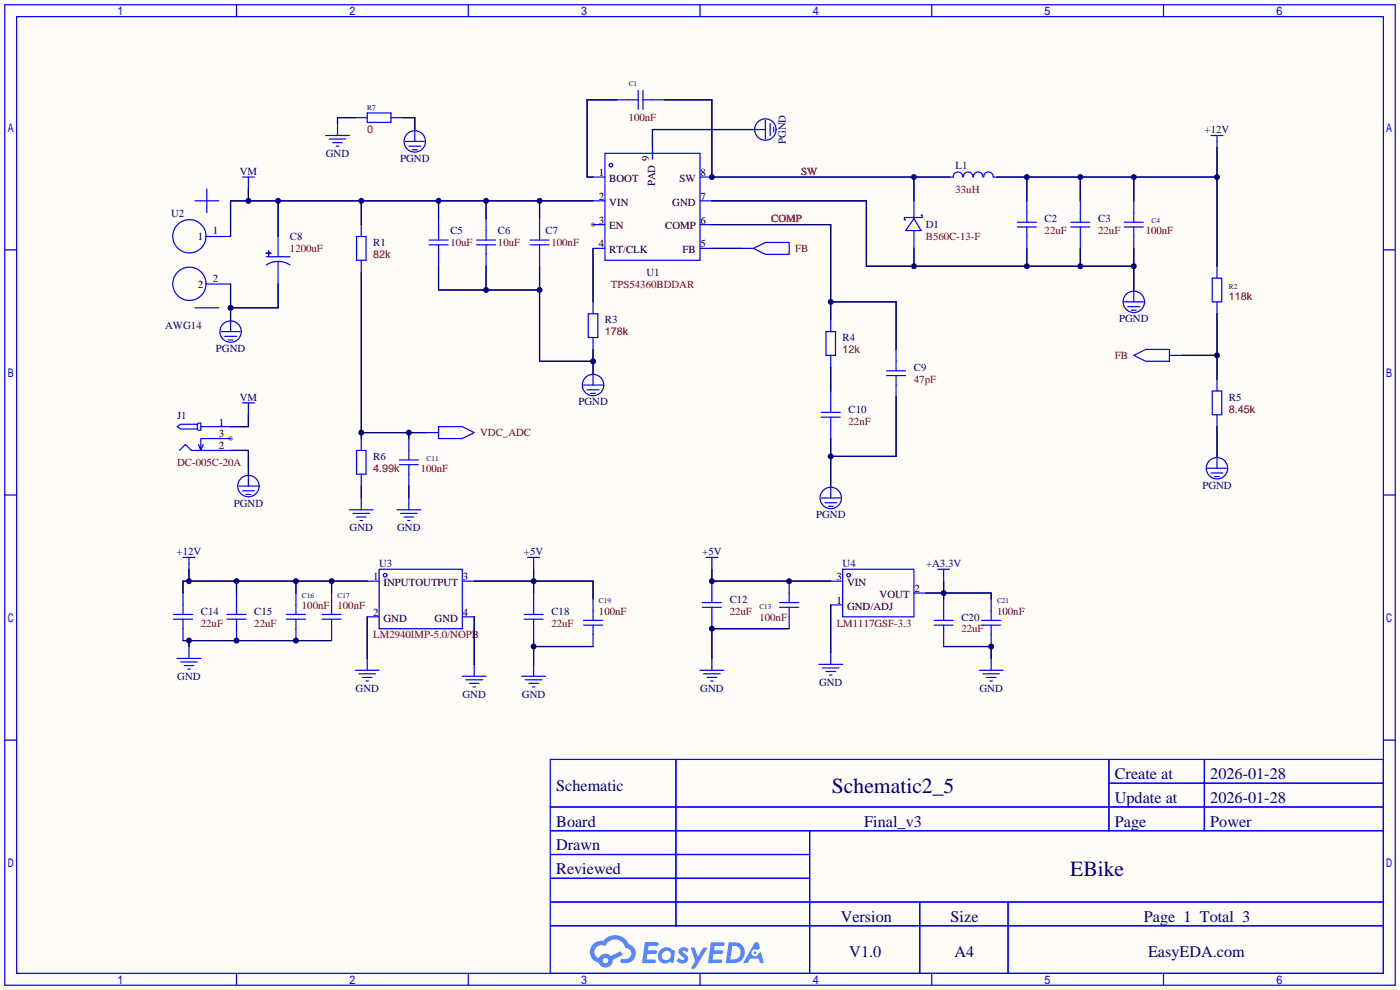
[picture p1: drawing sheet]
<svg xmlns="http://www.w3.org/2000/svg" width="299mm" height="212mm" viewBox="0 0 299 212" stroke-linecap="round" stroke-linejoin="round" font-family="sans-serif">
<path d="M0 0h299.2v211.6h-299.2z" fill="#fffcf7"/>
<g fill="#999">
<circle cx="126.7" cy="48" r=".51"/>
<circle cx="49.3" cy="93.7" r=".51"/>
</g>
<g fill="none" stroke="#00f" stroke-width=".25">
<path d="M1 1h297.2v209.6h-297.2zM3.6 3.6h292.1v204.4h-292.1zM50.5 1v2.6M100.1 1v2.6M149.6 1v2.6M199.1 1v2.6M248.7 1v2.6M1 53.4h2.6M295.7 53.4h2.5M1 105.8h2.6M295.7 105.8h2.5M1 158.2h2.6"/>
<path d="M295.7 158.2h2.5M117.6 162.3h178.1v45.7h-178.1zM117.6 172.5h178.1M117.6 177.5h178.1M144.5 162.3v35.6M173 177.5v30.5M237 162.3v15.2M237 167.4h58.7M257.4 162.3v15.2M117.6 182.6h55.4M117.6 192.8h178.1M117.6 187.7h55.4"/>
<path d="M117.6 197.9h178.1M196.6 192.8v15.2M215.4 192.8v15.2M50.5 208v2.6M100.1 208v2.6M149.6 208v2.6M199.1 208v2.6M248.7 208v2.6"/>
</g>
<g fill="#5487ff">
<path d="M145.3 202.7a1.3 1.3 0 0 1 1.9 .3l-.4 .6a.54 .54 0 0 0-.9-.2l.1 .2a1.34 1.34 0 0 1 .9 1.8 1.47 1.47 0 0 1-2.3-.1l.5-.6 .8 .5a.31 .31 0 0 0 .4-.3 .31 .31 0 0 0-.3-.4 1.12 1.12 0 0 1-.7-1.8z"/>
<path d="M147.6 202.5h.9l.6 2 1.2-2h.9l-2.7 4.6h-.9l1-1.7z"/>
<path d="M137.8 201.4h1.7a1.31 1.31 0 0 1 1.2 .2 .4 .4 0 0 1-.3 .5l-1.8 .1-.1 .9h1.6a.4 .4 0 0 1 .4 .4 .4 .4 0 0 1-.5 .4h-1.6l-.2 1.2h1.4a.46 .46 0 0 1 .5 0 .46 .46 0 0 1 .1 .5l-.4 .2h-2.6z"/>
<path d="M151.9 201.4h1.7a1.32 1.32 0 0 1 1.2 .2 .39 .39 0 0 1-.3 .5l-1.8 .1-.1 .9h1.6a.4 .4 0 0 1 .4 .4 .4 .4 0 0 1-.4 .4h-1.7l-.2 1.2h1.4a.46 .46 0 0 1 .5 0 .46 .46 0 0 1 .1 .5l-.4 .2h-2.6z"/>
<path d="M161.3 201.4h.8l.3 1.3-.6 .4a.75 .75 0 0 0-1.1 .3 .75 .75 0 0 0 .5 1 .75 .75 0 0 0 .9-.7l.5-.2 .6 2.3h-.8l-.3-.9h-1.8l-.5 .9h-1z"/>
<path d="M155.7 201.4l-.6 4.4h1.5a2.27 2.27 0 0 0 2.6-2.2 2.27 2.27 0 0 0-2.7-2.2zM156.5 202.1a1.5 1.5 0 0 1 1.8 1.6 1.5 1.5 0 0 1-1.9 1.4h-.3z"/>
<path d="M141.2 203a1.6 1.6 0 0 0-.3 2.3 1.6 1.6 0 0 0 2.3 .2l.7 .3 .3-2.4-.1-.3-.5-.1a1.58 1.58 0 0 0-2.4 0zM141.8 203.5a.98 .98 0 0 1 1.6 .4 .98 .98 0 0 1-1.1 1.3 .94 .94 0 0 1-.9-.7 .94 .94 0 0 1 .4-1z"/>
<path d="M126.8 201.8a2.37 2.37 0 0 0 1.1 4 1.54 1.54 0 0 0 1.8 1 1.54 1.54 0 0 0 1.2-1.6l2.2-1.1-.5-.8-2 1a1.57 1.57 0 0 0-2.7 .5 1.5 1.5 0 0 1-.7-2.1 1.5 1.5 0 0 1 2.2-.5 2.23 2.23 0 0 1 2.3-1.4 2.23 2.23 0 0 1 2 1.8 1.16 1.16 0 0 1 1.2 1.1 1.16 1.16 0 0 1-1.1 1.2h-.7a.47 .47 0 0 0-.5 .4 .47 .47 0 0 0 .4 .5 2.17 2.17 0 0 0 2.5-.9 2.17 2.17 0 0 0-.3-2.7l-.8-.4a3.2 3.2 0 0 0-5.5-.7l-1.1 .1zM128.8 205.3a.6 .6 0 0 1 1.2 0 .6 .6 0 0 1-1.2 0z"/>
<circle cx="161.4" cy="203.6" r=".28"/>
</g>
<g fill="none" stroke="#00f" stroke-width=".25">
<path d="M136.4 19.3v4.1M137.4 19.3v4.1M51.8 37.8h2.6M53.1 37.8v2.6M69.6 29h5.1M70.4 29.7h3.5M71.1 30.5h2.1M71.9 31.2h.5M72.1 26.4v2.6M75.9 25.1h2.6M78.5 24.1h5.1v2.1h-5.1zM83.6 25.1h2.5"/>
<path d="M86.6 30.2h4.1M87.4 31.2h2.5M88.1 32h1.1M88.6 27.7v2.5M126.7 37.8h2.6M129.3 32.8h20.3v22.8h-20.3zM131.8 21.3h4.6M137.4 21.3h4.6M139.4 31.5v2.5M149.6 37.8h2.5M161 27.7h2.6M163.6 25.7v4"/>
<path d="M164.6 26.4v2.6M165.4 27.2v1M205.8 37.8a1.01 1.01 0 0 0-1.1-1.1 1.01 1.01 0 0 0-1 1.1h-.8M205.9 37.8a1.01 1.01 0 0 1 1-1.1 1.01 1.01 0 0 1 1 1.1M208 37.8a1.01 1.01 0 0 1 1.1-1.1 1.01 1.01 0 0 1 1 1.1M210.2 37.8a1.01 1.01 0 0 1 1-1.1 1.01 1.01 0 0 1 1.1 1.1M212.3 37.8h.8M258.8 29h2.6M260.1 29v2.5M41.7 42.9h5M44.2 50.5h5.1M44.2 40.4v5.1"/>
<path d="M56.9 54.1h1zM56.9 54.9h5.1M57.4 53.6v1zM59.4 55.9l1.6 .2 1 .5M59.4 55.9l-1 .1-1.5 .6M59.4 50.5v4.4M59.4 55.9v4.8M76.2 50.5h2v5.1h-2zM77.2 48v2.5M77.2 55.6v2.6M91.7 52.3h4.1M91.7 51.3h4.1"/>
<path d="M93.7 46.7v4.6M93.7 52.3v4.6M101.9 52.3h4M101.9 51.3h4M103.9 46.7v4.6M103.9 52.3v4.6M113.3 52.3h4M113.3 51.3h4M115.3 46.7v4.6M115.3 52.3v4.6M126.7 42.9h2.6M126.7 48h2.6"/>
<path d="M126.7 53.1h2.6M149.6 42.9h2.5M149.6 48h2.5M149.6 53.1h2.5M158.5 53.1h2.5M161 53.1l2.6-1.3h5.1v2.6h-5.1zM195.3 46.7l1.5 2.6h-3.3zM195.3 42.9v3.8M195.3 49.3v3.8M196.8 46h.3v.5h-3.8v.5h.2M217.4 48.5h4.1M217.4 47.5h4.1"/>
<path d="M219.5 42.9v4.6M219.5 48.5v4.6M228.9 48.5h4M228.9 47.5h4M230.9 42.9v4.6M230.9 48.5v4.6M240.3 48.5h4M240.3 47.5h4M242.3 42.9v4.6M242.3 48.5v4.6M259.1 59.4h2v5.1h-2zM260.1 56.9v2.5"/>
<path d="M41.7 65.8h5M44.2 60.7h5.1M47.2 70.9h4.1M48 71.9h2.5M48.8 72.6h1M49.3 68.3v2.6M125.7 67.1h2.1v5h-2.1zM126.7 64.5v2.6M126.7 72.1v2.6M126.7 79.8v2.5M176.5 70.9h2.1v5h-2.1zM177.5 68.3v2.6"/>
<path d="M177.5 75.9v2.6M189.5 79.2h4M191.5 74.7v4.5M240.3 64.5h4M241 65.5h2.6M241.8 66.3h1M242.3 75.9l2.6-1.2h5v2.5h-5zM242.3 62v2.5M249.9 75.9h2.6M260.1 64.5v2.6M37.8 91.2l.8-.5h3.6v1h-3.6zM38.4 96.3l1.2-1.3 1.3 1.3h8.4"/>
<path d="M42.2 90.7l.2-.3h.5v1.5h-.5l-.2-.2M42.9 91.2h6.4M43.4 95l-.5 1.3M49.3 93.7h-6.4v2.6l-.5-1.3M51.8 86.1h2.6M53.1 86.1v2.5M76.2 96.3h2v5h-2zM77.2 93.7v2.6M85.3 99.3h4.1M85.3 98.3h4.1M87.4 93.7v4.6M87.4 99.3v4.6"/>
<path d="M91.2 92.5h2.5M93.7 91.2h5.1l2.5 1.3-2.5 1.2h-5.1zM124.7 82.3h4.1M125.5 83.3h2.5M126.2 84.1h1.1M175.5 88.1h4.1M175.5 89.2h4.1M177.5 83.6v4.5M177.5 89.2v4.5M189.5 80.3h4M191.5 80.3v4.5M259.1 83.6h2v5h-2z"/>
<path d="M260.1 81v2.6M260.1 88.6v2.6M260.1 97.5v2.6M39.1 119.1h2.6M40.4 119.1v2.6M51.1 103.9h4M51.8 104.9h2.6M52.6 105.7h1M53.1 101.3v2.6M74.7 109h5.1M75.4 109.7h3.6M76.2 110.5h2"/>
<path d="M77 111.3h.5M77.2 101.3v2.6M77.2 106.4v2.6M84.8 109h5.1M85.6 109.7h3.6M86.4 110.5h2M87.1 111.3h.5M87.4 106.4v2.6M112.8 119.1h2.5M114 119.1v2.6M150.9 119.1h2.5M152.1 119.1v2.6"/>
<path d="M175.5 106.4h4.1M176.3 107.4h2.5M177 108.2h1.1M177.5 103.9v2.5M258.1 100.1h4M258.8 101.1h2.6M259.6 101.9h1M37.1 132.3h4M37.1 131.3h4M39.1 126.7v4.6M39.1 132.3v4.6M40.4 138.2v2.5"/>
<path d="M48.5 132.3h4.1M48.5 131.3h4.1M50.5 126.7v4.6M50.5 132.3v4.6M61.2 132.3h4.1M61.2 131.3h4.1M63.2 126.7v4.6M63.2 132.3v4.6M68.8 132.3h4.1M68.8 131.3h4.1M70.9 126.7v4.6M70.9 132.3v4.6"/>
<path d="M78.5 131.8h2.5M78.5 124.2h2.5M81 121.7h17.8v12.7h-17.8zM98.8 131.8h2.5M98.8 124.2h2.5M112 132.3h4.1M112 131.3h4.1M114 126.7v4.6M114 132.3v4.6M124.7 133.6h4.1M124.7 132.6h4.1M126.7 128v4.6"/>
<path d="M126.7 133.6v4.6M150.1 129.8h4.1M150.1 128.8h4.1M152.1 124.2v4.6M152.1 129.8v4.6M166.6 129.8h4.1M166.6 128.8h4.1M168.7 124.2v4.6M168.7 129.8v4.6M177.5 124.2h2.6M177.5 129.3h2.6M177.5 139.4v2.6"/>
<path d="M180.1 121.7h15.2v10.1h-15.2zM195.3 126.7h2.6M199.6 133.6h4.1M199.6 132.6h4.1M200.4 121.7h2.5M201.7 121.7v2.5M201.7 128v4.6M201.7 133.6v4.6M209.8 133.6h4.1M209.8 132.6h4.1M211.8 128v4.6M211.8 133.6v4.6"/>
<path d="M37.8 140.7h5.1M38.6 141.5h3.6M39.4 142.2h2M40.1 143h.5M75.9 143.3h5.1M76.7 144h3.6M77.5 144.8h2M78.2 145.5h.5M78.5 140.7v2.6M98.8 144.5h5.1M99.6 145.3h3.5M100.3 146.1h2.1"/>
<path d="M101.1 146.8h.5M101.3 142v2.5M111.5 144.5h5.1M112.3 145.3h3.5M113 146.1h2.1M113.8 146.8h.5M114 142v2.5M149.6 143.3h5.1M150.4 144h3.5M151.1 144.8h2.1M151.9 145.5h.5M152.1 140.7v2.6"/>
<path d="M175 142h5.1M175.8 142.7h3.5M176.5 143.5h2.1M177.3 144.3h.5M209.3 143.3h5.1M210.1 144h3.5M210.8 144.8h2.1M211.6 145.5h.5M211.8 140.7v2.6"/>
<circle cx="88.6" cy="30.2" r="2.29"/>
<circle cx="130.6" cy="35.3" r=".38"/>
<circle cx="163.6" cy="27.7" r="2.29"/>
<circle cx="40.5" cy="50.5" r="3.6"/>
<circle cx="40.5" cy="60.7" r="3.6"/>
<circle cx="49.3" cy="70.9" r="2.29"/>
<circle cx="242.3" cy="64.5" r="2.29"/>
<circle cx="126.7" cy="82.3" r="2.29"/>
<circle cx="53.1" cy="103.9" r="2.29"/>
<circle cx="177.5" cy="106.4" r="2.29"/>
<circle cx="260.1" cy="100.1" r="2.29"/>
<circle cx="82.3" cy="122.9" r=".38"/>
<circle cx="181.4" cy="122.9" r=".38"/>
</g>
<g fill="none" stroke="#000080" stroke-width=".25">
<path d="M75.9 25.1h-3.8v1.3M86.1 25.1h2.5v2.6M131.8 21.3h-6.3v16.5h1.2M142 21.3h10.1v16.5h50.8M161 27.7h-21.6v3.8M195.3 37.8v5.1M213.1 37.8h47M219.5 37.8v5.1M230.9 37.8v5.1M242.3 37.8v5.1M260.1 31.5v25.4M53.1 40.4v2.5"/>
<path d="M59.4 42.9v7.6M77.2 42.9v5.1M77.2 58.2v35.5M93.7 56.9v5.1h21.6M93.7 42.9v3.8M103.9 42.9v3.8M103.9 56.9v5.1M115.3 56.9v20.3h11.4M115.3 42.9v3.8M126.7 42.9h-77.4v7.6M126.7 53.1v11.4M152.1 42.9h33.1v14h57.1"/>
<path d="M152.1 48h25.4v20.3M152.1 53.1h6.4M195.3 53.1v3.8M219.5 53.1v3.8M230.9 53.1v3.8M242.3 53.1v8.9M49.3 60.7v7.6M59.4 60.7v5.1h-10.1M126.7 74.7v5.1M177.5 78.5v5.1M177.5 64.5h14v10.2M252.5 75.9h7.6"/>
<path d="M260.1 67.1v13.9M49.3 96.3h3.8v5M53.1 88.6v2.6h-3.8M77.2 92.5h14M87.4 92.5v1.2M177.5 93.7v10.2M191.5 84.8v12.7h-14M260.1 91.2v6.3M77.2 103.9v2.5M87.4 103.9v2.5M39.1 136.9h31.8M40.4 121.7v2.5"/>
<path d="M40.4 136.9v1.3M50.5 124.2v2.5M63.2 124.2v2.5M70.9 124.2v2.5M78.5 124.2h-39.4v2.5M78.5 131.8v8.9M101.3 124.2h25.4v3.8M101.3 131.8v10.2M114 121.7v5M114 136.9v5.1M114 138.2h12.7M152.1 121.7v2.5h25.4"/>
<path d="M168.7 134.4h-16.6v6.3M177.5 129.3v10.1M197.9 126.7h13.9v1.3M201.7 138.2h10.1v2.5M201.7 124.2v3.8"/>
</g>
<g fill="#000080">
<circle cx="195.3" cy="56.9" r=".63"/>
<circle cx="219.5" cy="56.9" r=".63"/>
<circle cx="230.9" cy="56.9" r=".63"/>
<circle cx="242.3" cy="56.9" r=".63"/>
<circle cx="260.1" cy="75.9" r=".63"/>
<circle cx="177.5" cy="64.5" r=".63"/>
<circle cx="152.1" cy="37.8" r=".63"/>
<circle cx="195.3" cy="37.8" r=".63"/>
<circle cx="77.2" cy="92.5" r=".63"/>
<circle cx="87.4" cy="92.5" r=".63"/>
<circle cx="177.5" cy="97.5" r=".63"/>
<circle cx="260.1" cy="37.8" r=".63"/>
<circle cx="242.3" cy="37.8" r=".63"/>
<circle cx="230.9" cy="37.8" r=".63"/>
<circle cx="219.5" cy="37.8" r=".63"/>
<circle cx="126.7" cy="77.2" r=".63"/>
<circle cx="115.3" cy="62" r=".63"/>
<circle cx="103.9" cy="62" r=".63"/>
<circle cx="70.9" cy="124.2" r=".63"/>
<circle cx="63.2" cy="124.2" r=".63"/>
<circle cx="50.5" cy="124.2" r=".63"/>
<circle cx="40.4" cy="124.2" r=".63"/>
<circle cx="114" cy="124.2" r=".63"/>
<circle cx="40.4" cy="136.9" r=".63"/>
<circle cx="50.5" cy="136.9" r=".63"/>
<circle cx="63.2" cy="136.9" r=".63"/>
<circle cx="114" cy="138.2" r=".63"/>
<circle cx="152.1" cy="124.2" r=".63"/>
<circle cx="168.7" cy="124.2" r=".63"/>
<circle cx="152.1" cy="134.4" r=".63"/>
<circle cx="211.8" cy="138.2" r=".63"/>
<circle cx="201.7" cy="126.7" r=".63"/>
<circle cx="49.3" cy="65.8" r=".63"/>
<circle cx="77.2" cy="42.9" r=".63"/>
<circle cx="93.7" cy="42.9" r=".63"/>
<circle cx="103.9" cy="42.9" r=".63"/>
<circle cx="115.3" cy="42.9" r=".63"/>
<circle cx="59.4" cy="42.9" r=".63"/>
<circle cx="53.1" cy="42.9" r=".63"/>
</g>
<g font-size="4.6" fill="#000080">
<text x="177.8" y="169.4">Schematic2_5</text>
<text x="228.7" y="187.2">EBike</text>
</g>
<g font-size="3.5" fill="#000080">
<text x="238.3" y="166.5">Create at</text>
<text x="258.7" y="166.5">2026-01-28</text>
<text x="118.9" y="169.1">Schematic</text>
<text x="238.3" y="171.6">Update at</text>
<text x="258.7" y="171.6">2026-01-28</text>
<text x="118.9" y="176.7">Board</text>
<text x="184.7" y="176.7">Final_v3</text>
<text x="238.3" y="176.7">Page</text>
<text x="258.7" y="176.7">Power</text>
<text x="118.9" y="181.8">Drawn</text>
<text x="118.9" y="186.8">Reviewed</text>
<text x="179.7" y="197">Version</text>
<text x="203.2" y="197">Size</text>
<text x="244.5" y="197">Page 1 Total 3</text>
<text x="181.5" y="204.6">V1.0</text>
<text x="204" y="204.6">A4</text>
<text x="245.4" y="204.6">EasyEDA.com</text>
</g>
<g font-size="2.3" fill="#800000">
<text x="78.5" y="28.5">0</text>
<text x="134.4" y="26">100nF</text>
<text x="171.2" y="37.4">SW</text>
<text x="204.2" y="41.2">33uH</text>
<text x="164.8" y="47.5">COMP</text>
<text x="62" y="53.9">1200uF</text>
<text x="96.3" y="52.6">10uF</text>
<text x="106.4" y="52.6">10uF</text>
<text x="117.9" y="52.6">100nF</text>
<text x="169.9" y="53.9">FB</text>
<text x="197.9" y="51.4">B560C-13-F</text>
<text x="223.3" y="50.1">22uF</text>
<text x="234.7" y="50.1">22uF</text>
<text x="244.9" y="50.1">100nF</text>
<text x="79.8" y="55.2">82k</text>
<text x="130.6" y="61.5">TPS54360BDDAR</text>
<text x="262.6" y="64.1">118k</text>
<text x="129.3" y="71.7">178k</text>
<text x="180.1" y="75.5">12k</text>
<text x="238.3" y="76.8">FB</text>
<text x="195.3" y="81.8">47pF</text>
<text x="262.6" y="88.2">8.45k</text>
<text x="102.6" y="93.3">VDC_ADC</text>
<text x="181.4" y="90.7">22nF</text>
<text x="37.8" y="99.6">DC-005C-20A</text>
<text x="79.8" y="100.9">4.99k</text>
<text x="89.9" y="100.9">100nF</text>
<text x="64.5" y="130.1">100nF</text>
<text x="72.1" y="130.1">100nF</text>
<text x="128" y="131.4">100nF</text>
<text x="156" y="131.4">22uF</text>
<text x="213.1" y="131.4">100nF</text>
<text x="42.9" y="133.9">22uF</text>
<text x="54.4" y="133.9">22uF</text>
<text x="79.8" y="136.4">LM2940IMP-5.0/NOPB</text>
<text x="117.9" y="133.9">22uF</text>
<text x="162.3" y="132.6">100nF</text>
<text x="178.8" y="133.9">LM1117GSF-3.3</text>
<text x="205.5" y="135.2">22uF</text>
</g>
<g font-size="2.3" fill="#000080">
<text x="257.5" y="28.5">+12V</text>
<text x="69.6" y="33.6">GND</text>
<text x="85.5" y="34.6">PGND</text>
<text x="167.9" y="30.8" transform="rotate(-90 167.9 30.8)">PGND</text>
<text x="51.2" y="37.4">VM</text>
<text x="204.2" y="36.1">L1</text>
<text x="36.6" y="46.3">U2</text>
<text x="223.3" y="47.5">C2</text>
<text x="234.7" y="47.5">C3</text>
<text x="62" y="51.4">C8</text>
<text x="79.8" y="52.6">R1</text>
<text x="96.3" y="50.1">C5</text>
<text x="106.4" y="50.1">C6</text>
<text x="116.6" y="50.1">C7</text>
<text x="197.9" y="48.8">D1</text>
<text x="138.2" y="59">U1</text>
<text x="35.3" y="70.4">AWG14</text>
<text x="129.3" y="69.1">R3</text>
<text x="239.2" y="68.9">PGND</text>
<text x="46.1" y="75.2">PGND</text>
<text x="180.1" y="72.9">R4</text>
<text x="195.3" y="79.3">C9</text>
<text x="37.8" y="89.5">J1</text>
<text x="51.2" y="85.6">VM</text>
<text x="123.6" y="86.7">PGND</text>
<text x="181.4" y="88.2">C10</text>
<text x="262.6" y="85.6">R5</text>
<text x="79.8" y="98.3">R6</text>
<text x="257" y="104.4">PGND</text>
<text x="50" y="108.2">PGND</text>
<text x="74.7" y="113.6">GND</text>
<text x="84.9" y="113.6">GND</text>
<text x="174.4" y="110.8">PGND</text>
<text x="37.8" y="118.7">+12V</text>
<text x="112" y="118.7">+5V</text>
<text x="150.1" y="118.7">+5V</text>
<text x="81" y="121.2">U3</text>
<text x="180.1" y="121.2">U4</text>
<text x="197.9" y="121.2">+A3.3V</text>
<text x="42.9" y="131.4">C14</text>
<text x="54.4" y="131.4">C15</text>
<text x="117.9" y="131.4">C18</text>
<text x="156" y="128.8">C12</text>
<text x="205.5" y="132.6">C20</text>
<text x="37.9" y="145.3">GND</text>
<text x="76" y="147.9">GND</text>
<text x="98.9" y="149.1">GND</text>
<text x="111.6" y="149.1">GND</text>
<text x="149.7" y="147.9">GND</text>
<text x="175.1" y="146.6">GND</text>
<text x="209.3" y="147.9">GND</text>
</g>
<g font-size="2.3">
<text x="138.7" y="34.4" transform="rotate(-90 138.7 34.4)">9</text>
<text x="128" y="37.6">1</text>
<text x="130.2" y="38.9">BOOT</text>
<text x="140" y="39.8" transform="rotate(-90 140 39.8)">PAD</text>
<text x="145.2" y="38.9">SW</text>
<text x="149.7" y="37.6">8</text>
<text x="128" y="42.7">2</text>
<text x="128" y="47.8">3</text>
<text x="130.2" y="44">VIN</text>
<text x="143.7" y="44">GND</text>
<text x="149.7" y="47.8">6</text>
<text x="149.7" y="42.7">7</text>
<text x="42.3" y="51.4">1</text>
<text x="45.5" y="50.1">1</text>
<text x="128" y="52.9">4</text>
<text x="130.2" y="49">EN</text>
<text x="142.2" y="49">COMP</text>
<text x="149.7" y="52.9">5</text>
<text x="130.2" y="54.1">RT/CLK</text>
<text x="145.9" y="54.1">FB</text>
<text x="42.3" y="61.5">2</text>
<text x="45.5" y="60.2">2</text>
<text x="46.7" y="93.5">3</text>
<text x="46.7" y="91">1</text>
<text x="46.7" y="96">2</text>
<text x="79.7" y="124">1</text>
<text x="82" y="125.2">INPUTOUTPUT</text>
<text x="98.9" y="124">3</text>
<text x="178.8" y="124">3</text>
<text x="181" y="125.2">VIN</text>
<text x="79.7" y="131.6">2</text>
<text x="98.9" y="131.6">4</text>
<text x="178.8" y="129.1">1</text>
<text x="181" y="130.3">GND/ADJ</text>
<text x="188" y="127.8">VOUT</text>
<text x="195.5" y="126.5">2</text>
<text x="82" y="132.9">GND</text>
<text x="92.9" y="132.9">GND</text>
</g>
<g font-size="1.6" fill="#000080">
<text x="78.5" y="23.6">R7</text>
<text x="134.4" y="18.5">C1</text>
<text x="246.1" y="47.7">C4</text>
<text x="262.6" y="61.7">R2</text>
<text x="91.2" y="98.5">C11</text>
<text x="64.5" y="127.7">C16</text>
<text x="72.1" y="127.7">C17</text>
<text x="128" y="129">C19</text>
<text x="162.3" y="130.2">C13</text>
<text x="213.1" y="129">C21</text>
</g>
</svg>
